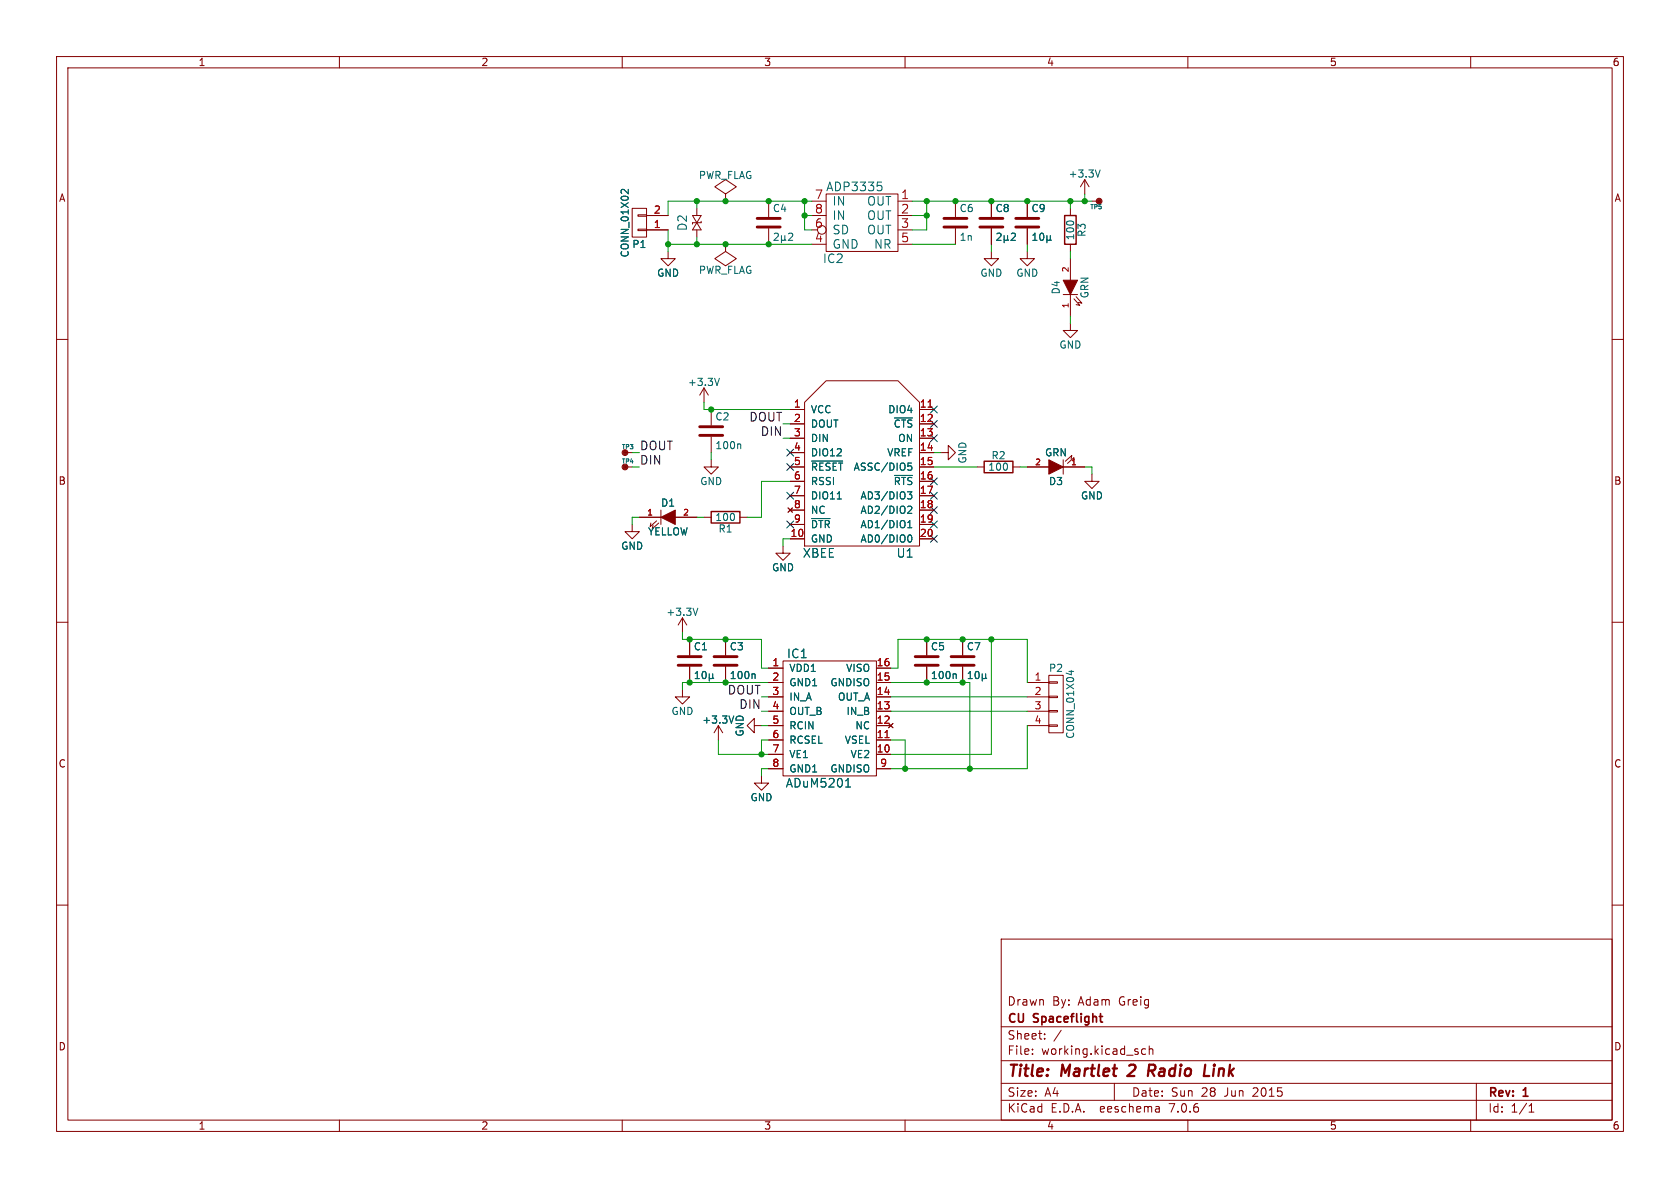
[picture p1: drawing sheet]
<svg xmlns="http://www.w3.org/2000/svg" width="297mm" height="210mm" viewBox="0 0 297 210" stroke-linecap="round" stroke-linejoin="round" font-family="sans-serif">
<g fill="none" stroke="#840000" stroke-width=".18">
<path d="M10 10h277v190h-277zM12 12h273v186h-273zM60 10v2M110 10v2M160 10v2M210 10v2M260 10v2M111.8 36.8h2.5v5.1h-2.5zM112.8 38h1.5v.2h-1.5zM114.3 38.1h3.8M122.4 38.1h1.6l-1.6 2.5h1.6zM123.2 36.8v1.3"/>
<path d="M124 39.1v.3h-1.6v.2M128.3 34.3l1.9-1.3-1.9-1.2-1.9 1.2 1.9 1.3v1.3M128.3 35.6h.1M135.9 35.6v2.8M143.5 35.6h2.5M143.5 38.1h2.5M146 34.3h12.7v10.2h-12.7zM158.7 35.6h2.6M158.7 38.1h2.6M168.9 35.6v2.8M175.3 35.6v2.8M181.6 35.6v2.8"/>
<path d="M189.2 36.8v1.3M191.8 31.8l-.8 1.2M191.8 31.8v2.5M191.8 31.8l.7 1.2M193 35.6h1.3M10 60h2M112.8 40.5h1.5v.3h-1.5zM114.3 40.6h3.8M118.1 44.5v1.2h1.3l-1.3 1.3-1.3-1.3h1.3M123.2 40.6v1.3M128.3 43.2v1.3l1.9 1.2-1.9 1.3-1.9-1.3 1.9-1.2M128.3 43.2h.1"/>
<path d="M135.9 40.4v2.8M143.5 43.2h2.5M158.7 40.6h2.6M158.7 43.2h2.6M168.9 40.4v2.8M175.3 44.5v1.2h1.2l-1.2 1.3-1.3-1.3h1.3M175.3 40.4v2.8M181.6 44.5v1.2h1.3l-1.3 1.3-1.3-1.3h1.3M181.6 40.4v2.8M188 52.1h2.5M189.2 57.2v1.2h1.3l-1.3 1.3-1.2-1.3h1.2M189.2 43.2v1.3"/>
<path d="M189.2 45.7v3.8M189.2 52.1v3.8M189.9 52.8l1 1.2-.7-.2M190.2 52.5l1.1 1.1-.7-.1M285 60h2M124.5 68.6l-.8 1.3M124.5 68.6v2.5M124.5 68.6l.7 1.3M125.7 72.4v2.8M125.7 77.2v2.8M139.7 72.4h2.5M139.7 74.9h2.5"/>
<path d="M139.7 77.5h2.5M142.2 71.1l3.8-3.8h12.7l3.9 3.8v25.4h-20.4zM162.6 72.4h2.5M162.6 74.9h2.5M162.6 77.5h2.5M110.5 82.6h1.3M110.5 80h1.3M111.8 92.7v1.3h1.2l-1.2 1.3-1.3-1.3h1.3M113 91.4h3.8M116.1 92.1l-1.2 1 .2-.6M116.5 92.5l-1.2 1 .1-.7M116.8 90.2v2.5"/>
<path d="M119.4 91.4h3.8M124.5 91.4h1.2M125.7 81.3v1.3h1.3l-1.3 1.2-1.2-1.2h1.2M130.8 91.4h1.3M138.4 96.5v1.3h1.3l-1.3 1.3-1.2-1.3h1.2M139.3 89.8l.8 .8M139.7 82.6h2.5M139.7 80h2.5M139.7 95.3h2.5M139.7 85.1h2.5M139.7 87.6h2.5M139.7 90.2h2.5"/>
<path d="M139.7 92.7h2.5M140.1 89.8l-.8 .8M162.6 82.6h2.5M162.6 80h2.5M162.6 95.3h2.5M162.6 85.1h2.5M162.6 87.6h2.5M162.6 90.2h2.5M162.6 92.7h2.5M166.4 80h1.2v-1.3l1.3 1.3-1.3 1.3v-1.3M172.7 82.6h1.3M179.1 82.6h1.2"/>
<path d="M181.6 82.6h3.8M188 81.3v2.5M188 82.6h3.8M189.4 81.2l.1-.7-1.2 1M189.7 81.5l.2-.6-1.2 1M193 83.8v1.3h1.3l-1.3 1.3-1.2-1.3h1.2M10 110h2M120.6 109.2l-.7 1.3M120.6 109.2v2.6M120.6 109.2l.8 1.3M121.9 113v2.8M121.9 117.9v2.8"/>
<path d="M128.3 113v2.8M128.3 117.9v2.8M135.9 118.1h2.5M138.4 116.8h16.5v20.4h-16.5zM154.9 118.1h2.6M163.8 113v2.8M163.8 117.9v2.8M170.2 113v2.8M170.2 117.9v2.8M185.4 119.4h2.6v10.1h-2.6zM285 110h2M120.6 121.9v1.3h1.3l-1.3 1.3-1.2-1.3h1.2"/>
<path d="M127 128.3l-.8 1.2M127 128.3v2.5M127 128.3l.8 1.2M133.3 128.3v-1.3l-1.2 1.3 1.2 1.2v-1.2h1.3M134.6 137.2v1.2h1.3l-1.3 1.3-1.3-1.3h1.3M135.9 133.4h2.5M135.9 130.8h2.5M135.9 128.3h2.5M135.9 125.7h2.5M135.9 123.2h2.5M135.9 120.7h2.5M135.9 135.9h2.5"/>
<path d="M154.9 133.4h2.6M154.9 130.8h2.6M154.9 128.3h2.6M154.9 125.7h2.6M154.9 123.2h2.6M154.9 120.7h2.6M154.9 135.9h2.6M157.1 127.9l.8 .8M157.9 127.9l-.8 .8M181.6 128.3h3.8M181.6 125.7h3.8M181.6 123.2h3.8"/>
<path d="M181.6 120.7h3.8M185.4 128.1h1.5v.3h-1.5zM185.4 125.6h1.5v.3h-1.5zM185.4 123.1h1.5v.2h-1.5zM185.4 120.5h1.5v.3h-1.5zM10 160h2M285 160h2M177 166h108v32h-108zM60 198v2M110 198v2M160 198v2M177 194.5h108"/>
<path d="M177 191.5h108M177 187.5h108M177 181.5h108M182.5 186.3v.1M182.5 185.5v.1M184.7 183.6v.1M184.7 182.8v.1M187.6 182.1l-1.3 2M197 191.5v3M202.5 185.5l-.4-.1-.3 .3v.4l.2 .2h.5M203.2 185.5l.2-.1 .3 .1 .1 .9M203.2 184.9v1.5"/>
<path d="M204.9 195.7l.1 .9M205 196.5l-.2 .1M205 196h-.2M210 198v2M260 198v2M261 191.5v6.5M270.3 196.6h.9M270.3 195.5l.4-.4v1.5"/>
<circle cx="194.3" cy="35.6" r=".25"/>
<circle cx="194.3" cy="35.6" r=".13"/>
<circle cx="194.3" cy="35.6" r=".38"/>
<circle cx="194.3" cy="35.6" r=".51"/>
<circle cx="145.3" cy="40.6" r=".76"/>
<circle cx="110.5" cy="80" r=".25"/>
<circle cx="110.5" cy="82.5" r=".25"/>
<circle cx="110.5" cy="82.6" r=".13"/>
<circle cx="110.5" cy="80" r=".13"/>
<circle cx="110.5" cy="80" r=".38"/>
<circle cx="110.5" cy="82.6" r=".38"/>
<circle cx="110.5" cy="82.6" r=".51"/>
<circle cx="110.5" cy="80" r=".51"/>
</g>
<path d="M200.6 189.1l-1.3 1.1h1.2M203.5 189.3l.6 .9M203.9 188.2h-.7l-.3 2M204 189.2l-1 .1M212.8 190.2h1M214.6 188.9l-.2 1.3" fill="none" stroke="#840000" stroke-width=".4"/>
<path d="M194.3 179.7h.6M194.6 180.6l.3 .1" fill="none" stroke="#840000" stroke-width=".3"/>
<g fill="#840000" stroke="#840000" stroke-width=".18">
<path d="M185.4 81.3l2.6 1.3-2.6 1.2z"/>
<path d="M188 49.5h2.5l-1.3 2.6z"/>
<path d="M116.8 91.4l2.6-1.2v2.5z"/>
</g>
<g fill="none" stroke="#840000" stroke-width=".51">
<path d="M133.9 38.6h4M166.9 38.6h4M173.2 38.6h4.1M179.6 38.6h4M133.9 40.1h4M166.9 40.1h4M173.2 40.1h4.1M179.6 40.1h4M123.7 77h4.1M123.7 75.4h4.1M119.9 117.6h4.1M119.9 116.1h4.1"/>
<path d="M126.2 117.6h4.1M126.2 116.1h4.1M161.8 117.6h4.1M161.8 116.1h4.1M168.1 117.6h4.1M168.1 116.1h4.1"/>
</g>
<g fill="none" stroke="#006464" stroke-width=".18">
<path d="M111.1 33.5v.8l-.9-.8-.3 .1-.1 .4M155.1 32.2h.7M155.6 32.8l.3 .3v.3l-.3 .3M194.5 30l-.4 1.3M136.9 41.3l.5-.1 .2 .4-.8 .9h.8M138.1 42.3l.2 .2h.3l.2-.2M138.1 41.6v1.3M138.8 42.3l.1 .2M138.8 41.6v.7M139.4 41.3l.5-.1 .2 .4-.7 .9h.7M176.2 41.3l.5-.1 .3 .4-.8 .9h.8M177.5 42.3l.2 .2h.2l.2-.2"/>
<path d="M177.5 41.6v1.3M178.1 42.3l.2 .2M178.1 41.6v.7M178.8 41.3l.5-.1 .2 .4-.8 .9h.8M182.6 42.5h.7M182.6 41.6l.4-.4v1.3M183.9 41.3l.2-.1a.68 .68 0 0 1 .5 .7 .68 .68 0 0 1-.5 .6l-.2-.1-.1-.4zM185.1 42.3l.2 .2h.2l.2-.2M185.1 41.6v1.3M185.7 42.3l.2 .2M185.7 41.6v.7M127.2 66.9l-.4 1.2"/>
<path d="M130.8 78.5l.2 .2v.6M158.1 73.9h3.2M143.5 81.5h5.5M143.5 91.7h3.2M148 88.2h.7M158.1 84h3.2M160.4 86.9h.8l-.4 .5 .3 .1 .1 .5-.2 .2h-.4M160.5 93.3h.7M160.5 92.4l.3-.4v1.3M160.5 81.9h.6M160.5 89.5h.5l.2 .3-.8 .9h.8M160.6 94.7l.2-.1a.68 .68 0 0 1 .4 .6 .68 .68 0 0 1-.4 .6l-.2-.1"/>
<path d="M160.7 82.3h.3l.2 .3-.1 .5h-.4M122.9 120h.7M122.9 119.1l.4-.4v1.3M123.4 107.5l-.5 1.3M124.2 118.8l.2-.1a.68 .68 0 0 1 .5 .6 .68 .68 0 0 1-.5 .7l-.2-.2-.1-.3zM125.4 119.8l.2 .2h.2l.2-.2M125.4 119.1v1.3M126 119.8l.2 .2M126 119.1v.7M129.3 120h.7M129.3 119.1l.3-.4v1.3M130.6 118.8l.2-.1a.68 .68 0 0 1 .4 .6 .68 .68 0 0 1-.4 .7l-.2-.2-.1-.3z"/>
<path d="M131.8 118.8l.2-.1a.68 .68 0 0 1 .4 .6 .68 .68 0 0 1-.4 .7l-.2-.2-.1-.3zM132.9 119.1v.9M132.9 119.2l.2-.1 .3 .1 .1 .8M168.9 119.1l.2 .2v.7M171.2 120h.7M171.2 119.1l.3-.4v1.3M172.5 118.8l.2-.1a.68 .68 0 0 1 .4 .6 .68 .68 0 0 1-.4 .7l-.2-.2-.1-.3zM173.6 119.8l.2 .2h.3l.2-.2M173.6 119.1v1.3M174.3 119.8l.1 .2M174.3 119.1v.7M189 118.7h.8"/>
<path d="M189.4 118.5v.8M129.7 126.6l-.4 1.2M149.5 139.1h.9M149.6 138l.3-.4v1.5"/>
</g>
<path d="M188.2 38.1h2v5.1h-2zM125.7 90.4h5.1v2.1h-5.1zM174 81.5h5.1v2.1h-5.1z" fill="none" stroke="#840000" stroke-width=".25"/>
<path d="M164.1 72h.7M156.5 130.4h.7" fill="none" stroke="#a90000" stroke-width=".18"/>
<g fill="none" stroke="#009600" stroke-width=".18">
<path d="M123.2 35.6v1.2M142.2 35.6v5h1.3M142.2 38.1h1.3M143.5 35.6h-25.4v2.5M161.3 35.6h31.7M161.3 38.1h2.5M163.8 35.6v5h-2.5M189.2 35.6v1.2M191.8 34.3v1.3M118.1 43.2h25.4M118.1 40.6v3.9M123.2 41.9v1.3"/>
<path d="M161.3 43.2h7.6M175.3 43.2v1.3M181.6 43.2v1.3M189.2 44.5v1.2M189.2 55.9v1.3M124.5 71.1v1.3h15.2M138.4 77.5h1.3M138.4 74.9h1.3M111.8 80h1.2M111.8 82.6h1.2M113 91.4h-1.2v1.3M123.2 91.4h1.3"/>
<path d="M125.7 80v1.3M139.7 95.3h-1.3v1.2M139.7 85.1h-5.1v6.3h-2.5M165.1 80h1.3M165.1 82.6h7.6M180.3 82.6h1.3M191.8 82.6h1.2v1.2M120.6 111.8v1.2h14v5.1h1.3M157.5 118.1h1.2v-5.1h22.9v7.7M175.3 113v20.4h-17.8M127 130.8v2.6h8.9M134.6 123.2h1.3"/>
<path d="M134.6 125.7h1.3M134.6 128.3h1.3M135.9 135.9h-1.3v1.3M135.9 130.8h-1.3v2.6M135.9 120.7h-15.3v1.2M157.5 130.8h2.5v5.1M157.5 123.2h24.1M157.5 125.7h24.1M157.5 120.7h13.9v15.2M181.6 128.3v7.6h-24.1"/>
</g>
<g fill="none" stroke="#000084" stroke-width=".18">
<path d="M139.1 79.4l1.2 1.2M140.3 79.4l-1.2 1.2M164.5 74.3l1.2 1.2M164.5 76.9l1.2 1.2M164.5 71.8l1.2 1.2M165.7 74.3l-1.2 1.2M165.7 76.9l-1.2 1.2M165.7 71.8l-1.2 1.2M139.1 87l1.2 1.2M139.1 92.1l1.2 1.2M139.1 81.9l1.2 1.3M140.3 87l-1.2 1.2"/>
<path d="M140.3 92.1l-1.2 1.2M140.3 81.9l-1.2 1.3M164.5 89.6l1.2 1.2M164.5 84.5l1.2 1.2M164.5 87l1.2 1.2M164.5 92.1l1.2 1.2M164.5 94.6l1.2 1.3M165.7 89.6l-1.2 1.2M165.7 84.5l-1.2 1.2M165.7 87l-1.2 1.2M165.7 92.1l-1.2 1.2M165.7 94.6l-1.2 1.3"/>
</g>
<g fill="#009600" stroke="#009600" stroke-width=".18">
<circle cx="125.7" cy="72.4" r=".46"/>
<circle cx="142.2" cy="38.1" r=".46"/>
<circle cx="128.3" cy="113" r=".46"/>
<circle cx="121.9" cy="113" r=".46"/>
<circle cx="163.8" cy="113" r=".46"/>
<circle cx="175.3" cy="113" r=".46"/>
<circle cx="170.2" cy="113" r=".46"/>
<circle cx="160" cy="135.9" r=".46"/>
<circle cx="171.4" cy="135.9" r=".46"/>
<circle cx="163.8" cy="120.7" r=".46"/>
<circle cx="170.2" cy="120.7" r=".46"/>
<circle cx="181.6" cy="35.6" r=".46"/>
<circle cx="175.3" cy="35.6" r=".46"/>
<circle cx="168.9" cy="35.6" r=".46"/>
<circle cx="163.8" cy="35.6" r=".46"/>
<circle cx="163.8" cy="38.1" r=".46"/>
<circle cx="191.8" cy="35.6" r=".46"/>
<circle cx="189.2" cy="35.6" r=".46"/>
<circle cx="118.1" cy="43.2" r=".46"/>
<circle cx="123.2" cy="43.2" r=".46"/>
<circle cx="135.9" cy="43.2" r=".46"/>
<circle cx="128.3" cy="43.2" r=".46"/>
<circle cx="123.2" cy="35.6" r=".46"/>
<circle cx="128.3" cy="35.6" r=".46"/>
<circle cx="135.9" cy="35.6" r=".46"/>
<circle cx="142.2" cy="35.6" r=".46"/>
<circle cx="121.9" cy="120.7" r=".46"/>
<circle cx="128.3" cy="120.7" r=".46"/>
<circle cx="134.6" cy="133.4" r=".46"/>
</g>
<g font-size="2.8" fill="#840000">
<text x="178" y="190.9">Title:</text>
<text x="187.7" y="190.9">Martlet</text>
<text x="200.4" y="190.9">2</text>
<text x="204.6" y="190.9">Radio</text>
<text x="215.3" y="190.9">Link</text>
</g>
<g font-size="2.1" fill="#a90000">
<text x="144" y="35.3">7</text>
<text x="159.2" y="35.3">1</text>
<text x="144" y="40.4">6</text>
<text x="144" y="37.8">8</text>
<text x="159.2" y="37.8">2</text>
<text x="159.2" y="40.4">3</text>
<text x="144" y="42.9">4</text>
<text x="159.2" y="42.9">5</text>
</g>
<g font-size="2.1" fill="#006464">
<text x="146" y="34">ADP3335</text>
<text x="121.6" y="40.9" transform="rotate(-90 121.6 40.9)">D2</text>
<text x="147.1" y="41.6">SD</text>
<text x="147.1" y="36.6">IN</text>
<text x="147.1" y="39.1">IN</text>
<text x="153.2" y="36.6">OUT</text>
<text x="153.2" y="39.1">OUT</text>
<text x="153.2" y="41.6">OUT</text>
<text x="145.4" y="46.7">IC2</text>
<text x="147.1" y="44.2">GND</text>
<text x="154.5" y="44.2">NR</text>
<text x="141.8" y="98.8">XBEE</text>
<text x="158.4" y="98.8">U1</text>
<text x="139" y="116.6">IC1</text>
<text x="138.8" y="139.4">ADuM5201</text>
</g>
<g font-size="2.1" fill="#0f0f0f">
<text x="132.4" y="74.6">DOUT</text>
<text x="134.4" y="77.2">DIN</text>
<text x="113" y="82.2">DIN</text>
<text x="113" y="79.7">DOUT</text>
<text x="128.6" y="122.9">DOUT</text>
<text x="130.6" y="125.4">DIN</text>
</g>
<g font-size="2.1" fill="#840000">
<text x="178" y="178">Drawn</text>
<text x="186" y="178">By:</text>
<text x="190.7" y="178">Adam</text>
<text x="198" y="178">Greig</text>
<text x="178" y="184">Sheet:</text>
<text x="178" y="181.2">CU</text>
<text x="182.8" y="181.2">Spaceflight</text>
<text x="178" y="186.7">File:</text>
<text x="184.1" y="186.7">working.kicad_sch</text>
<text x="178" y="196.9">KiCad</text>
<text x="178" y="194.1">Size:</text>
<text x="184.7" y="194.1">A4</text>
<text x="185.7" y="196.9">E.D.A.</text>
<text x="194.6" y="196.9">eeschema</text>
<text x="200" y="194.1">Date:</text>
<text x="207" y="196.9">7.0.6</text>
<text x="207" y="194.1">Sun</text>
<text x="212.5" y="194.1">28</text>
<text x="216.6" y="194.1">Jun</text>
<text x="221.8" y="194.1">2015</text>
<text x="263" y="194.3">Rev:</text>
<text x="263" y="196.9">Id:</text>
<text x="267.1" y="196.9">1/1</text>
<text x="269.4" y="194.3">1</text>
</g>
<g font-size="1.8" fill="#840000">
<text x="35" y="11.9">1</text>
<text x="85" y="11.9">2</text>
<text x="135" y="11.9">3</text>
<text x="185" y="11.9">4</text>
<text x="235" y="11.9">5</text>
<text x="285" y="11.9">6</text>
<text x="10.3" y="35.9">A</text>
<text x="285.3" y="35.9">A</text>
<text x="10.3" y="85.9">B</text>
<text x="285.3" y="85.9">B</text>
<text x="10.3" y="135.9">C</text>
<text x="285.3" y="135.9">C</text>
<text x="10.3" y="185.9">D</text>
<text x="285.3" y="185.9">D</text>
<text x="35" y="199.9">1</text>
<text x="85" y="199.9">2</text>
<text x="135" y="199.9">3</text>
<text x="185" y="199.9">4</text>
<text x="235" y="199.9">5</text>
<text x="285" y="199.9">6</text>
</g>
<g font-size="1.8" fill="#006464">
<text x="123.5" y="31.9">PWR_FLAG</text>
<text x="188.8" y="31.6">+3.3V</text>
<text x="136.5" y="37.7">C4</text>
<text x="169.6" y="37.7">C6</text>
<text x="175.9" y="37.7">C8</text>
<text x="182.3" y="37.7">C9</text>
<text x="192.1" y="42" transform="rotate(-90 192.1 42)">R3</text>
<text x="111.4" y="45.6" transform="rotate(-90 111.4 45.6)">CONN_01X02</text>
<text x="111.7" y="44">P1</text>
<text x="169.6" y="42.8">1n</text>
<text x="190.1" y="42.6" transform="rotate(-90 190.1 42.6)">100</text>
<text x="116.1" y="49.1">GND</text>
<text x="123.5" y="48.6">PWR_FLAG</text>
<text x="173.2" y="49.1">GND</text>
<text x="179.6" y="49.1">GND</text>
<text x="187.6" y="52.1" transform="rotate(-90 187.6 52.1)">D4</text>
<text x="192.6" y="52.8" transform="rotate(-90 192.6 52.8)">GRN</text>
<text x="187.2" y="61.8">GND</text>
<text x="121.5" y="68.4">+3.3V</text>
<text x="126.4" y="74.5">C2</text>
<text x="143.3" y="73.3">VCC</text>
<text x="143.3" y="75.8">DOUT</text>
<text x="156.9" y="73.3">DIO4</text>
<text x="157.9" y="75.8">~{CTS}</text>
<text x="126.4" y="79.6">100n</text>
<text x="143.3" y="78.3">DIN</text>
<text x="143.3" y="80.9">DIO12</text>
<text x="143.3" y="83.4">~{RESET}ASSC/DIO5</text>
<text x="156.7" y="80.9">VREF</text>
<text x="158.7" y="78.3">ON</text>
<text x="171" y="82" transform="rotate(-90 171 82)">GND</text>
<text x="174.6" y="83.4">100</text>
<text x="175.2" y="81.4">R2</text>
<text x="184.7" y="80.9">GRN</text>
<text x="116.8" y="89.8">D1</text>
<text x="123.7" y="86">GND</text>
<text x="143.3" y="86">RSSI</text>
<text x="143.3" y="88.5">DIO11</text>
<text x="152" y="88.5">AD3/DIO3</text>
<text x="157.9" y="86">~{RTS}</text>
<text x="185.3" y="86">D3</text>
<text x="191" y="88.5">GND</text>
<text x="114.5" y="94.8">YELLOW</text>
<text x="126.4" y="92.3">100</text>
<text x="126.9" y="94.3">R1</text>
<text x="143.3" y="91">NC</text>
<text x="143.3" y="93.6">~{DTR}</text>
<text x="152" y="91">AD2/DIO2</text>
<text x="152" y="93.6">AD1/DIO1</text>
<text x="109.7" y="97.4">GND</text>
<text x="136.4" y="101.2">GND</text>
<text x="143.3" y="96.1">GND</text>
<text x="152" y="96.1">AD0/DIO0</text>
<text x="117.7" y="109.1">+3.3V</text>
<text x="122.6" y="115.2">C1</text>
<text x="128.9" y="115.2">C3</text>
<text x="139.4" y="119">VDD1</text>
<text x="149.5" y="119">VISO</text>
<text x="164.5" y="115.2">C5</text>
<text x="170.8" y="115.2">C7</text>
<text x="185.3" y="119">P2</text>
<text x="139.4" y="121.5">GND1</text>
<text x="139.4" y="124.1">IN_A</text>
<text x="146.7" y="121.5">GNDISO</text>
<text x="148" y="124.1">OUT_A</text>
<text x="164.5" y="120.2">100n</text>
<text x="118.6" y="126.6">GND</text>
<text x="124.1" y="128.1">+3.3V</text>
<text x="131.7" y="130.3" transform="rotate(-90 131.7 130.3)">GND</text>
<text x="139.4" y="126.6">OUT_B</text>
<text x="139.4" y="129.1">RCIN</text>
<text x="139.4" y="131.7">RCSEL</text>
<text x="149.2" y="131.7">VSEL</text>
<text x="149.5" y="126.6">IN_B</text>
<text x="151.1" y="129.1">NC</text>
<text x="190.1" y="130.7" transform="rotate(-90 190.1 130.7)">CONN_01X04</text>
<text x="139.4" y="134.2">VE1</text>
<text x="139.4" y="136.8">GND1</text>
<text x="146.7" y="136.8">GNDISO</text>
<text x="150.3" y="134.2">VE2</text>
<text x="132.6" y="141.8">GND</text>
</g>
<g font-size="1.8" fill="#a90000">
<text x="115.5" y="40.4">1</text>
<text x="115.5" y="37.8">2</text>
<text x="140.3" y="72.1">1</text>
<text x="140.3" y="74.7">2</text>
<text x="140.3" y="77.2">3</text>
<text x="162.5" y="72.1">11</text>
<text x="162.5" y="74.7">12</text>
<text x="162.5" y="77.2">13</text>
<text x="140.3" y="79.8">4</text>
<text x="140.3" y="82.3">5</text>
<text x="162.5" y="79.8">14</text>
<text x="162.5" y="82.3">15</text>
<text x="140.3" y="84.8">6</text>
<text x="140.3" y="87.4">7</text>
<text x="140.3" y="89.9">8</text>
<text x="162.5" y="84.8">16</text>
<text x="162.5" y="87.4">17</text>
<text x="162.5" y="89.9">18</text>
<text x="139.7" y="95">10</text>
<text x="140.3" y="92.5">9</text>
<text x="162.5" y="92.5">19</text>
<text x="162.5" y="95">20</text>
<text x="136.5" y="117.9">1</text>
<text x="154.9" y="117.9">16</text>
<text x="136.5" y="120.4">2</text>
<text x="136.5" y="122.9">3</text>
<text x="136.5" y="125.5">4</text>
<text x="154.9" y="125.5">13</text>
<text x="154.9" y="122.9">14</text>
<text x="154.9" y="120.4">15</text>
<text x="182.8" y="120.4">1</text>
<text x="182.8" y="122.9">2</text>
<text x="182.8" y="125.5">3</text>
<text x="136.5" y="128">5</text>
<text x="136.5" y="130.6">6</text>
<text x="154.9" y="130.6">11</text>
<text x="154.9" y="128">12</text>
<text x="182.8" y="128">4</text>
<text x="136.5" y="133.1">7</text>
<text x="136.5" y="135.6">8</text>
<text x="154.9" y="133.1">10</text>
<text x="155.5" y="135.6">9</text>
</g>
<g font-size="1.4" fill="#a90000">
<text x="189" y="48.2" transform="rotate(-90 189 48.2)">2</text>
<text x="189" y="54.6" transform="rotate(-90 189 54.6)">1</text>
<text x="182.9" y="82.3">2</text>
<text x="189.3" y="82.3">1</text>
<text x="114.3" y="91.2">1</text>
<text x="120.7" y="91.2">2</text>
</g>
<g font-size="1.1" fill="#006464">
<text x="192.6" y="37.2">TP5</text>
<text x="109.8" y="79.6">TP3</text>
<text x="109.8" y="82.1">TP4</text>
</g>
</svg>
